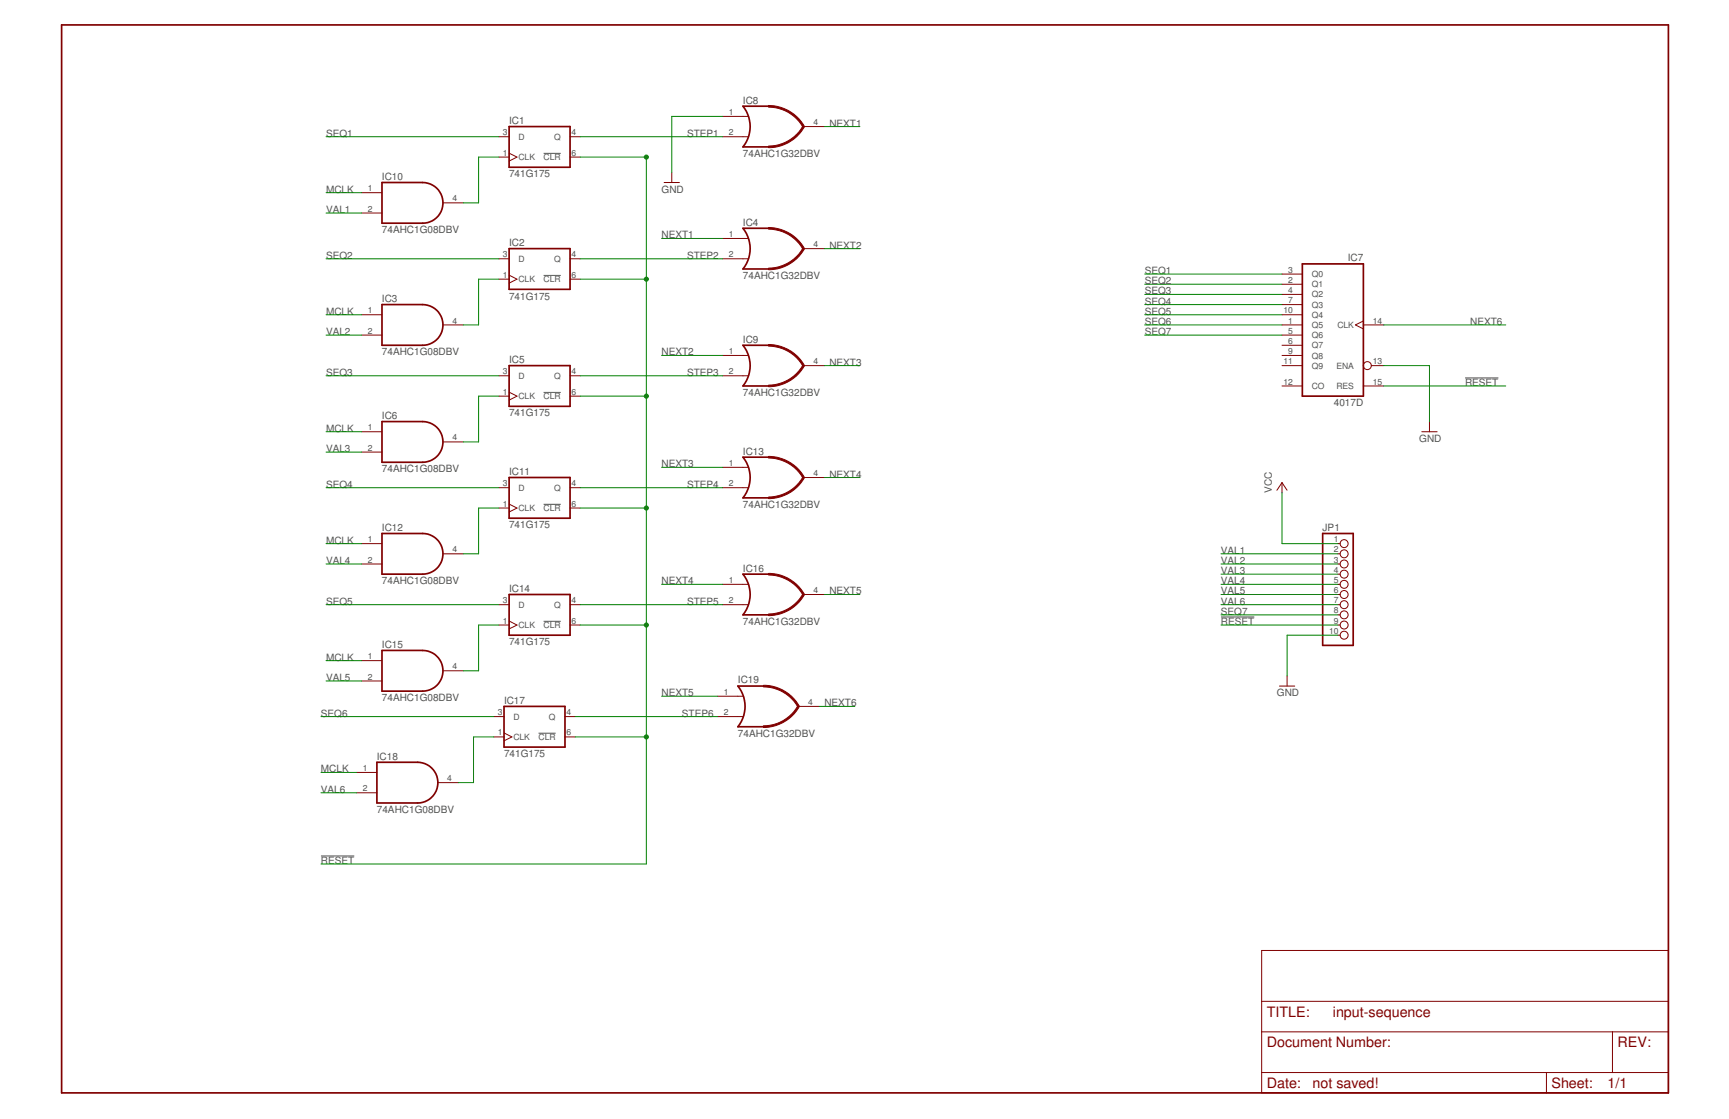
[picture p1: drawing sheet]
<svg xmlns="http://www.w3.org/2000/svg" width="432mm" height="279mm" viewBox="0 0 432 279" stroke-linecap="round" stroke-linejoin="round" font-family="sans-serif">
<path d="M135.8 38.3h4.2M135.8 68.8h4.2M135.8 98h4.2M365.9 94.4h8.3M135.8 125.9h4.2M135.8 155.1h4.2M304.9 154.1h8.3M134.5 183.1h4.3M80.2 213.7h8.3" fill="none" stroke="#505050" stroke-width=".25"/>
<g fill="none" stroke="#800000" stroke-width=".42">
<path d="M15.4 6.2h401.3v266.7h-401.3zM127.1 31.6h15.3v10.2h-15.3zM191.9 26.5h-6.4a8.1 8.1 0 0 1 0 10.2h6.4M95.4 45.6h10.2a5.1 5.1 0 0 1 5 5.1 5.1 5.1 0 0 1-5 5h-10.2zM191.9 57h-6.4a8.1 8.1 0 0 1 0 10.2h6.4M95.4 76.1h10.2a5.1 5.1 0 0 1 5 5 5.1 5.1 0 0 1-5 5.1h-10.2zM127.1 62.1h15.3v10.1h-15.3zM325.2 65.9h15.3v33h-15.3zM127.1 91.3h15.3v10.2h-15.3zM191.9 86.2h-6.4a8.1 8.1 0 0 1 0 10.2h6.4M95.4 105.3h10.2a5.1 5.1 0 0 1 5 5 5.1 5.1 0 0 1-5 5.1h-10.2zM127.1 119.2h15.3v10.2h-15.3z"/>
<path d="M191.9 114.2h-6.4a8.1 8.1 0 0 1 0 10.1h6.4M95.4 133.2h10.2a5.1 5.1 0 0 1 5 5.1 5.1 5.1 0 0 1-5 5.1h-10.2zM330.3 133.2h7.6v27.9h-7.6zM127.1 148.4h15.3v10.2h-15.3zM191.9 143.4h-6.4a8.1 8.1 0 0 1 0 10.1h6.4M95.4 162.4h10.2a5.1 5.1 0 0 1 5 5.1 5.1 5.1 0 0 1-5 5.1h-10.2zM125.9 176.4h15.2v10.1h-15.2zM190.6 171.3h-6.3a8.1 8.1 0 0 1 0 10.2h6.3M94.1 190.3h10.2a5.1 5.1 0 0 1 5.1 5.1 5.1 5.1 0 0 1-5.1 5.1h-10.2z"/>
</g>
<g fill="none" stroke="#800000" stroke-width=".25">
<path d="M124.6 34.1h2.5M124.6 39.2h2.5M127.1 38.2l2 1-2 1M142.4 34.1h2.5M142.4 39.2h2.5M180.5 34.1h6.3M180.5 29.1h6.3M200.8 31.6h5.1M90.3 48.1h5.1M90.3 53.2h5.1M110.6 50.7h5.1M165.9 45.6h3.8"/>
<path d="M167.8 43v2.6M180.5 59.5h6.3M90.3 78.6h5.1M124.6 64.6h2.5M124.6 69.7h2.5M127.1 68.7l2 1-2 1M142.4 64.6h2.5M142.4 69.7h2.5M180.5 64.6h6.3M200.8 62.1h5.1M320.2 71h5M320.2 68.4h5"/>
<path d="M320.2 73.5h5M320.2 76.1h5M320.2 78.6h5M90.3 83.7h5.1M110.6 81.1h5.1M124.6 93.8h2.5M124.6 98.9h2.5M127.1 97.9l2 1-2 1M142.4 93.8h2.5M142.4 98.9h2.5M180.5 88.8h6.3M180.5 93.8h6.3"/>
<path d="M200.8 91.3h5.1M320.2 81.1h5M320.2 83.7h5M320.2 86.2h5M320.2 88.8h5M320.2 91.3h5M320.2 96.4h5M340.5 81.1h5.1M340.5 96.4h5.1M340.5 80.1l-2 1 2 1M342.5 91.3h3.1M90.3 107.8h5.1"/>
<path d="M90.3 112.9h5.1M110.6 110.3h5.1M180.5 116.7h6.3M200.8 119.2h5.1M355.1 107.8h3.8M357 105.3v2.5M90.3 135.7h5.1M110.6 138.3h5.1M124.6 121.8h2.5M124.6 126.9h2.5M127.1 125.9l2 1-2 .9M142.4 121.8h2.5"/>
<path d="M142.4 126.9h2.5M180.5 121.8h6.3M320.2 120.5l1.2 1.9M320.2 120.5l-1.3 1.9M320.2 120.5v2.5M334.1 135.7h.6M334.1 138.3h.6M90.3 140.8h5.1M124.6 151h2.5M124.6 156.1h2.5M127.1 155.1l2 1-2 .9M142.4 151h2.5"/>
<path d="M142.4 156.1h2.5M180.5 151h6.3M180.5 145.9h6.3M200.8 148.4h5.1M334.1 140.8h.6M334.1 151h.6M334.1 156.1h.6M334.1 145.9h.6M334.1 148.4h.6M334.1 143.4h.6M334.1 153.5h.6M334.1 158.6h.6"/>
<path d="M90.3 165h5.1M90.3 170h5.1M110.6 167.5h5.1M123.3 178.9h2.6M141.1 178.9h2.5M179.2 178.9h6.3M179.2 173.8h6.3M199.5 176.4h5.1M319.5 171.3h3.8M321.4 168.8v2.5M89 192.9h5.1M89 198h5.1"/>
<path d="M109.4 195.4h5M123.3 184h2.6M125.9 183l1.9 1-1.9 1M141.1 184h2.5M315.1 237.3h101.6v35.6h-101.6zM315.1 257.6h101.6M315.1 250h101.6M402.7 257.6v10.2M315.1 267.8h101.6M386.2 267.8v5.1"/>
<circle cx="341.5" cy="91.3" r=".99"/>
<circle cx="335.7" cy="138.3" r=".99"/>
<circle cx="335.7" cy="135.7" r=".99"/>
<circle cx="335.7" cy="148.4" r=".99"/>
<circle cx="335.7" cy="145.9" r=".99"/>
<circle cx="335.7" cy="156.1" r=".99"/>
<circle cx="335.7" cy="143.4" r=".99"/>
<circle cx="335.7" cy="140.8" r=".99"/>
<circle cx="335.7" cy="151" r=".99"/>
<circle cx="335.7" cy="158.6" r=".99"/>
<circle cx="335.7" cy="153.5" r=".99"/>
</g>
<g fill="#800000" stroke="#800000" stroke-width=".25">
<path d="M191.9 36.5a9.9 9.9 0 0 0 8.6-5l.4 .2a10.3 10.3 0 0 1-9 5.2z" fill-rule="evenodd"/>
<path d="M191.9 26.3a10.3 10.3 0 0 1 9 5.3l-.4 .2a9.8 9.8 0 0 0-8.6-5z" fill-rule="evenodd"/>
<path d="M191.9 67a9.9 9.9 0 0 0 8.6-5.1l.4 .2a10.3 10.3 0 0 1-9 5.3z" fill-rule="evenodd"/>
<path d="M191.9 56.8a10.3 10.3 0 0 1 9 5.2l-.4 .2a9.9 9.9 0 0 0-8.6-5z" fill-rule="evenodd"/>
<path d="M191.9 96.2a9.9 9.9 0 0 0 8.6-5.1l.4 .2a10.2 10.2 0 0 1-9 5.3z" fill-rule="evenodd"/>
<path d="M191.9 86a10.3 10.3 0 0 1 9 5.2l-.4 .2a9.9 9.9 0 0 0-8.6-5z" fill-rule="evenodd"/>
<path d="M191.9 124.1a9.9 9.9 0 0 0 8.6-5l.4 .2a10.2 10.2 0 0 1-9 5.2z" fill-rule="evenodd"/>
<path d="M191.9 114a10.3 10.3 0 0 1 9 5.2l-.4 .2a9.9 9.9 0 0 0-8.6-5z" fill-rule="evenodd"/>
<path d="M191.9 153.3a9.9 9.9 0 0 0 8.6-5l.4 .2a10.2 10.2 0 0 1-9 5.2z" fill-rule="evenodd"/>
<path d="M191.9 143.2a10.2 10.2 0 0 1 9 5.2l-.4 .2a9.9 9.9 0 0 0-8.6-5z" fill-rule="evenodd"/>
<path d="M190.6 181.2a9.8 9.8 0 0 0 8.7-5l.3 .2a10.4 10.4 0 0 1-8.9 5.3z" fill-rule="evenodd"/>
<path d="M190.7 171.1a10.2 10.2 0 0 1 8.9 5.2l-.3 .2a9.9 9.9 0 0 0-8.7-5z" fill-rule="evenodd"/>
</g>
<g fill="none" stroke="#008000" stroke-width=".25">
<path d="M81.4 34.1h43.2M124.6 39.2h-5.1v11.5h-3.8M144.9 34.1h35.6M144.9 39.2h16.5v176.5h-81.2M180.5 29.1h-12.7v13.9M205.9 31.6h8.9M81.4 48.1h8.9M81.4 53.2h8.9M165.2 59.5h15.3M81.4 64.6h43.2M81.4 78.6h8.9M124.6 69.7h-5.1v11.4h-3.8"/>
<path d="M144.9 64.6h35.6M144.9 69.7h16.5M205.9 62.1h8.9M285.9 68.4h34.3M285.9 71h34.3M285.9 73.5h34.3M285.9 76.1h34.3M285.9 78.6h34.3M81.4 93.8h43.2M81.4 83.7h8.9M124.6 98.9h-5.1v11.4h-3.8M144.9 93.8h35.6"/>
<path d="M144.9 98.9h16.5M165.2 88.8h15.3M205.9 91.3h8.9M285.9 81.1h34.3M285.9 83.7h34.3M345.6 81.1h30.4M345.6 91.3h11.4v14M345.6 96.4h30.4M81.4 107.8h8.9M81.4 112.9h8.9M165.2 116.7h15.3M205.9 119.2h8.9"/>
<path d="M81.4 121.8h43.2M81.4 135.7h8.9M124.6 126.9h-5.1v11.4h-3.8M144.9 121.8h35.6M144.9 126.9h16.5M304.9 138.3h29.2M320.2 123v12.7h13.9M81.4 151h43.2M81.4 140.8h8.9M124.6 156.1h-5.1v11.4h-3.8M144.9 151h35.6M144.9 156.1h16.5"/>
<path d="M165.2 145.9h15.3M205.9 148.4h8.9M304.9 151h29.2M304.9 153.5h29.2M304.9 156.1h29.2M304.9 145.9h29.2M304.9 148.4h29.2M304.9 140.8h29.2M304.9 143.4h29.2M334.1 158.6h-12.7v10.2M80.2 178.9h43.1M81.4 165h8.9"/>
<path d="M81.4 170h8.9M143.6 178.9h35.6M165.2 173.8h14M204.6 176.4h8.9M80.2 192.9h8.8M80.2 198h8.8M123.3 184h-5v11.4h-3.9M143.6 184h17.8"/>
</g>
<g fill="#008000" stroke="#008000" stroke-width=".25">
<circle cx="161.4" cy="184" r=".51"/>
<circle cx="161.4" cy="156.1" r=".51"/>
<circle cx="161.4" cy="126.9" r=".51"/>
<circle cx="161.4" cy="98.9" r=".51"/>
<circle cx="161.4" cy="69.7" r=".51"/>
<circle cx="161.4" cy="39.2" r=".51"/>
</g>
<g font-size="3.6" fill="#800000">
<text x="316.4" y="253.8">TITLE:</text>
<text x="332.9" y="253.8">input-sequence</text>
<text x="316.4" y="261.5">Document Number:</text>
<text x="404" y="261.5">REV:</text>
<text x="316.4" y="271.6">Date:</text>
<text x="327.8" y="271.6">not saved!</text>
<text x="387.5" y="271.6">Sheet:</text>
<text x="401.4" y="271.6">1/1</text>
</g>
<g font-size="2.5" fill="#505050">
<text x="185.6" y="25.9">IC8</text>
<text x="81.4" y="34.2">SEQ1</text>
<text x="127.1" y="31">IC1</text>
<text x="171.6" y="34.2">STEP1</text>
<text x="207.1" y="31.6">NEXT1</text>
<text x="185.6" y="39.2">74AHC1G32DBV</text>
<text x="95.4" y="44.9">IC10</text>
<text x="127.1" y="44.3">741G175</text>
<text x="81.4" y="48.1">MCLK</text>
<text x="81.4" y="53.2">VAL1</text>
<text x="165.2" y="48.1">GND</text>
<text x="95.4" y="58.3">74AHC1G08DBV</text>
<text x="165.2" y="59.5">NEXT1</text>
<text x="185.6" y="56.4">IC4</text>
<text x="81.4" y="64.6">SEQ2</text>
<text x="127.1" y="61.5">IC2</text>
<text x="171.6" y="64.6">STEP2</text>
<text x="207.1" y="62.1">NEXT2</text>
<text x="336.6" y="65.3">IC7</text>
<text x="185.6" y="69.7">74AHC1G32DBV</text>
<text x="285.9" y="68.4">SEQ1</text>
<text x="285.9" y="71">SEQ2</text>
<text x="95.4" y="75.4">IC3</text>
<text x="127.1" y="74.8">741G175</text>
<text x="285.9" y="73.5">SEQ3</text>
<text x="285.9" y="76.1">SEQ4</text>
<text x="81.4" y="78.6">MCLK</text>
<text x="81.4" y="83.7">VAL2</text>
<text x="285.9" y="78.6">SEQ5</text>
<text x="285.9" y="81.1">SEQ6</text>
<text x="285.9" y="83.7">SEQ7</text>
<text x="367.1" y="81.1">NEXT6</text>
<text x="95.4" y="88.8">74AHC1G08DBV</text>
<text x="165.2" y="88.8">NEXT2</text>
<text x="185.6" y="85.6">IC9</text>
<text x="81.4" y="93.8">SEQ3</text>
<text x="127.1" y="90.7">IC5</text>
<text x="171.6" y="93.8">STEP3</text>
<text x="207.1" y="91.3">NEXT3</text>
<text x="185.6" y="98.9">74AHC1G32DBV</text>
<text x="333.1" y="101.5">4017D</text>
<text x="365.9" y="96.4">RESET</text>
<text x="81.4" y="107.8">MCLK</text>
<text x="95.4" y="104.6">IC6</text>
<text x="127.1" y="104">741G175</text>
<text x="81.4" y="112.9">VAL3</text>
<text x="185.6" y="113.5">IC13</text>
<text x="354.4" y="110.3">GND</text>
<text x="95.4" y="118">74AHC1G08DBV</text>
<text x="127.1" y="118.6">IC11</text>
<text x="165.2" y="116.7">NEXT3</text>
<text x="207.1" y="119.2">NEXT4</text>
<text x="81.4" y="121.8">SEQ4</text>
<text x="171.6" y="121.8">STEP4</text>
<text x="317.6" y="123" transform="rotate(-90 317.6 123)">VCC</text>
<text x="127.1" y="131.9">741G175</text>
<text x="185.6" y="126.8">74AHC1G32DBV</text>
<text x="81.4" y="135.7">MCLK</text>
<text x="95.4" y="132.6">IC12</text>
<text x="330.3" y="132.6">JP1</text>
<text x="81.4" y="140.8">VAL4</text>
<text x="185.6" y="142.7">IC16</text>
<text x="304.9" y="138.3">VAL1</text>
<text x="304.9" y="140.8">VAL2</text>
<text x="304.9" y="143.4">VAL3</text>
<text x="95.4" y="145.9">74AHC1G08DBV</text>
<text x="127.1" y="147.8">IC14</text>
<text x="165.2" y="145.9">NEXT4</text>
<text x="207.1" y="148.4">NEXT5</text>
<text x="304.9" y="145.9">VAL4</text>
<text x="304.9" y="148.4">VAL5</text>
<text x="81.4" y="151">SEQ5</text>
<text x="171.6" y="151">STEP5</text>
<text x="304.9" y="153.5">SEQ7</text>
<text x="304.9" y="151">VAL6</text>
<text x="95.4" y="161.8">IC15</text>
<text x="127.1" y="161.1">741G175</text>
<text x="185.6" y="156.1">74AHC1G32DBV</text>
<text x="304.9" y="156.1">RESET</text>
<text x="81.4" y="164.9">MCLK</text>
<text x="81.4" y="170">VAL5</text>
<text x="165.2" y="173.8">NEXT5</text>
<text x="184.3" y="170.7">IC19</text>
<text x="318.9" y="173.8">GND</text>
<text x="80.2" y="178.9">SEQ6</text>
<text x="95.4" y="175.1">74AHC1G08DBV</text>
<text x="125.9" y="175.7">IC17</text>
<text x="170.3" y="178.9">STEP6</text>
<text x="205.9" y="176.4">NEXT6</text>
<text x="184.3" y="184">74AHC1G32DBV</text>
<text x="94.1" y="189.7">IC18</text>
<text x="125.9" y="189.1">741G175</text>
<text x="80.2" y="192.9">MCLK</text>
<text x="80.2" y="198">VAL6</text>
<text x="94.1" y="203">74AHC1G08DBV</text>
<text x="80.2" y="215.7">RESET</text>
</g>
<g font-size="2.1" fill="#505050">
<text x="182" y="28.7">1</text>
<text x="125.6" y="33.8">3</text>
<text x="129.5" y="34.9">D</text>
<text x="138.4" y="34.9">Q</text>
<text x="142.7" y="33.8">4</text>
<text x="182" y="33.8">2</text>
<text x="203.1" y="31.3">4</text>
<text x="125.6" y="38.9">1</text>
<text x="129.5" y="40">CLK</text>
<text x="135.8" y="40">CLR</text>
<text x="142.7" y="38.9">6</text>
<text x="91.9" y="47.8">1</text>
<text x="91.9" y="52.8">2</text>
<text x="113" y="50.3">4</text>
<text x="182" y="59.2">1</text>
<text x="125.6" y="64.3">3</text>
<text x="129.5" y="65.4">D</text>
<text x="138.4" y="65.4">Q</text>
<text x="142.7" y="64.3">4</text>
<text x="182" y="64.3">2</text>
<text x="203.1" y="61.7">4</text>
<text x="125.6" y="69.4">1</text>
<text x="129.5" y="70.5">CLK</text>
<text x="135.8" y="70.5">CLR</text>
<text x="142.7" y="69.4">6</text>
<text x="321.7" y="70.6">2</text>
<text x="321.7" y="68.1">3</text>
<text x="327.6" y="71.7">Q1</text>
<text x="327.6" y="69.2">Q0</text>
<text x="321.7" y="73.2">4</text>
<text x="321.7" y="75.7">7</text>
<text x="327.6" y="74.3">Q2</text>
<text x="327.6" y="76.8">Q3</text>
<text x="91.9" y="78.2">1</text>
<text x="91.9" y="83.3">2</text>
<text x="113" y="80.8">4</text>
<text x="320.5" y="78.2">10</text>
<text x="321.7" y="80.8">1</text>
<text x="321.7" y="83.3">5</text>
<text x="327.6" y="81.9">Q5</text>
<text x="327.6" y="79.4">Q4</text>
<text x="334" y="81.9">CLK</text>
<text x="342.8" y="80.8">14</text>
<text x="182" y="88.4">1</text>
<text x="321.7" y="85.9">6</text>
<text x="321.7" y="88.4">9</text>
<text x="327.6" y="84.4">Q6</text>
<text x="327.6" y="87">Q7</text>
<text x="327.6" y="89.5">Q8</text>
<text x="125.6" y="93.5">3</text>
<text x="129.5" y="94.6">D</text>
<text x="138.4" y="94.6">Q</text>
<text x="142.7" y="93.5">4</text>
<text x="182" y="93.5">2</text>
<text x="203.1" y="90.9">4</text>
<text x="320.5" y="90.9">11</text>
<text x="327.6" y="92.1">Q9</text>
<text x="333.7" y="92.1">ENA</text>
<text x="342.8" y="90.9">13</text>
<text x="125.6" y="98.6">1</text>
<text x="129.5" y="99.7">CLK</text>
<text x="135.8" y="99.7">CLR</text>
<text x="142.7" y="98.6">6</text>
<text x="320.5" y="96">12</text>
<text x="327.6" y="97.1">CO</text>
<text x="333.7" y="97.1">RES</text>
<text x="342.8" y="96">15</text>
<text x="91.9" y="107.4">1</text>
<text x="91.9" y="112.5">2</text>
<text x="113" y="110">4</text>
<text x="182" y="116.3">1</text>
<text x="203.1" y="118.9">4</text>
<text x="125.6" y="121.4">3</text>
<text x="129.5" y="122.5">D</text>
<text x="138.4" y="122.5">Q</text>
<text x="142.7" y="121.4">4</text>
<text x="182" y="121.4">2</text>
<text x="125.6" y="126.5">1</text>
<text x="129.5" y="127.6">CLK</text>
<text x="135.8" y="127.6">CLR</text>
<text x="142.7" y="126.5">6</text>
<text x="91.9" y="135.4">1</text>
<text x="113" y="137.9">4</text>
<text x="333.1" y="135.4">1</text>
<text x="333.1" y="137.9">2</text>
<text x="91.9" y="140.5">2</text>
<text x="333.1" y="140.5">3</text>
<text x="333.1" y="143">4</text>
<text x="182" y="145.5">1</text>
<text x="203.1" y="148.1">4</text>
<text x="333.1" y="145.5">5</text>
<text x="333.1" y="148.1">6</text>
<text x="125.6" y="150.6">3</text>
<text x="125.6" y="155.7">1</text>
<text x="129.5" y="151.7">D</text>
<text x="138.4" y="151.7">Q</text>
<text x="142.7" y="150.6">4</text>
<text x="142.7" y="155.7">6</text>
<text x="182" y="150.6">2</text>
<text x="333.1" y="150.6">7</text>
<text x="333.1" y="153.2">8</text>
<text x="333.1" y="155.7">9</text>
<text x="129.5" y="156.8">CLK</text>
<text x="135.8" y="156.8">CLR</text>
<text x="332" y="158.2">10</text>
<text x="91.9" y="164.6">1</text>
<text x="113" y="167.1">4</text>
<text x="91.9" y="169.7">2</text>
<text x="180.8" y="173.5">1</text>
<text x="124.3" y="178.6">3</text>
<text x="128.2" y="179.7">D</text>
<text x="137.1" y="179.7">Q</text>
<text x="141.5" y="178.6">4</text>
<text x="180.8" y="178.6">2</text>
<text x="201.9" y="176">4</text>
<text x="124.3" y="183.6">1</text>
<text x="128.2" y="184.8">CLK</text>
<text x="134.5" y="184.8">CLR</text>
<text x="141.5" y="183.6">6</text>
<text x="90.6" y="192.5">1</text>
<text x="90.6" y="197.6">2</text>
<text x="111.7" y="195.1">4</text>
</g>
</svg>
